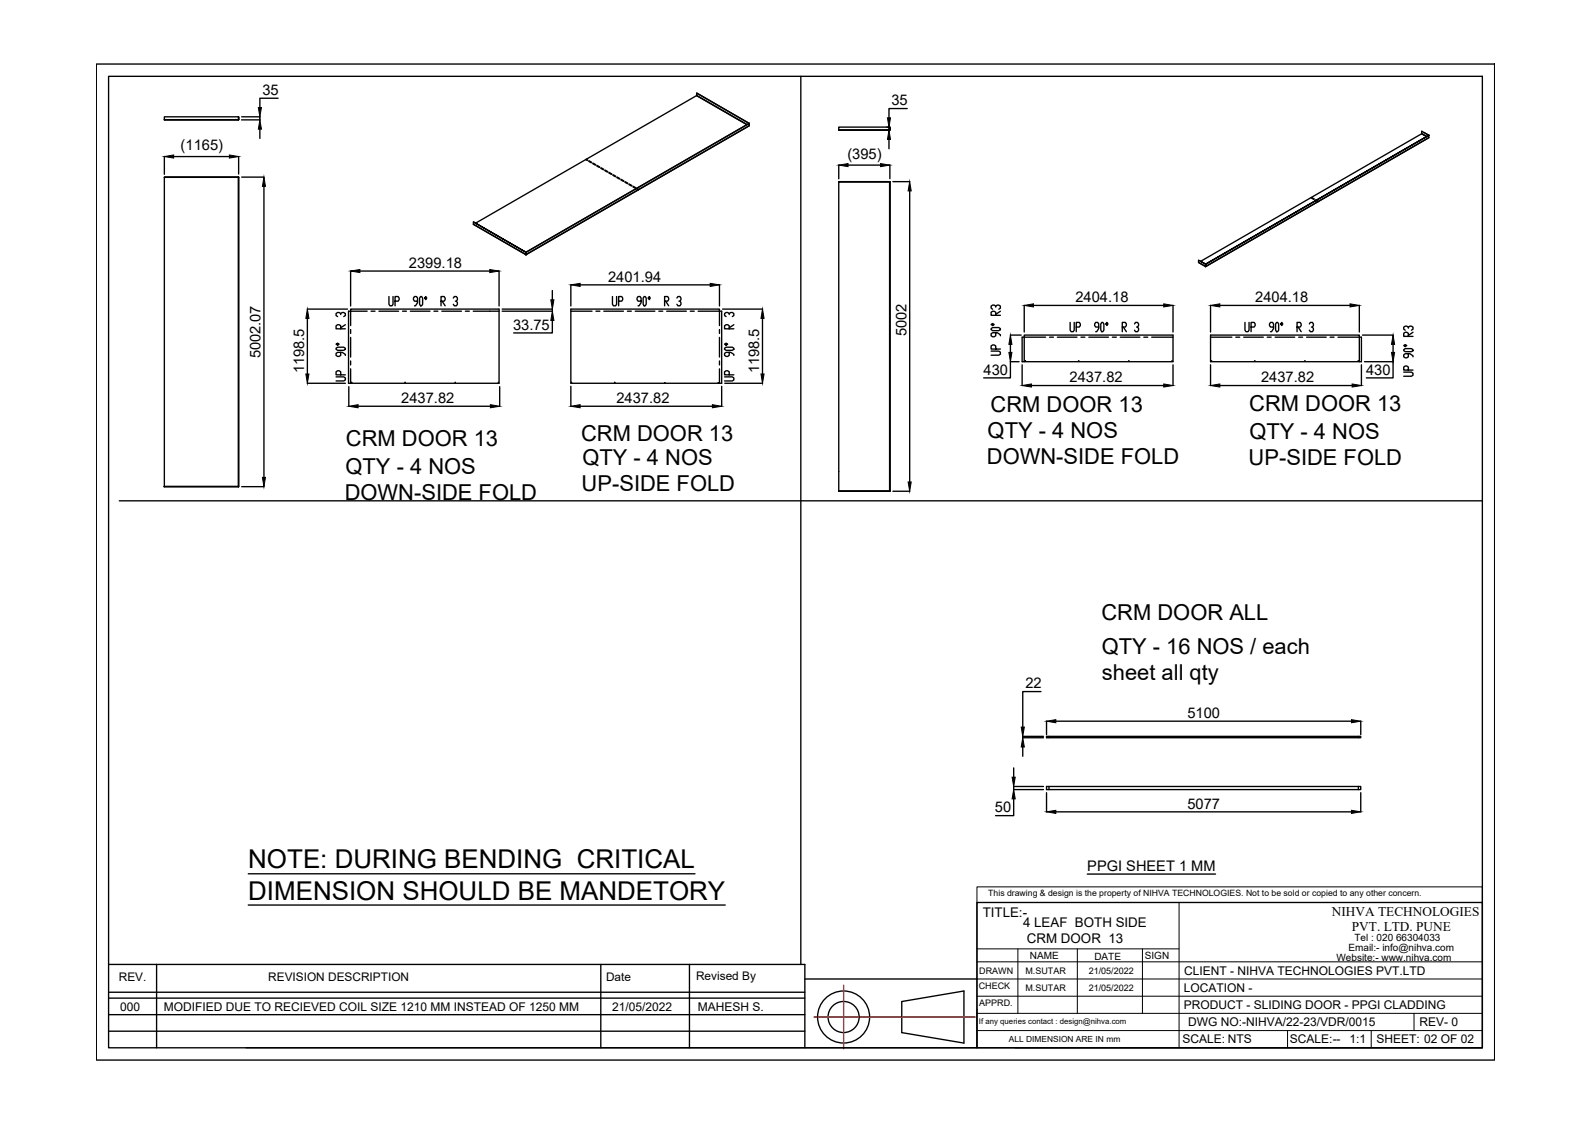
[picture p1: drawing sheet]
<svg xmlns="http://www.w3.org/2000/svg" width="297mm" height="210mm" viewBox="0 0 297 210" stroke-linecap="round" stroke-linejoin="round" font-family="sans-serif">
<!-- layer: 0 -->
<g fill="none" stroke="#000" stroke-width=".25">
<path d="M18 12h261.4v186.1h-261.4zM20.3 14.3h256.8v181.5h-256.8zM52 18.4h-3.4v1.7M130.2 17.8v.1M130.2 17.4l9.8 5.7M149.7 14.3v166M30.7 21.8h13.9v.6h-13.9zM30.7 33.1h13.9zM30.7 22.4h.1M30.7 29.2v3.4M32.5 29.3h10.4M44.6 33.1v57.9h-13.9"/>
<path d="M44.6 22.4h-13.9M44.6 21.8v.6zM44.6 33.1h.1M44.6 33.1v57.9M44.6 22.4h.1M44.6 33.1h-13.9v57.9M44.6 29.2v3.3M45.1 22.4h3.5M45.2 21.8h3.4M45.2 33.1h4.2M48.6 21.8v.6M48.6 24.1v1.8"/>
<path d="M49.3 34.8v54.4M109.5 29.8l.3 .2M109.6 29.7l.3 .2M110 30.2l.5 .2M110.1 30l.5 .3M110.8 30.6l.5 .3M110.8 30.5l.6 .3M111.5 31l.5 .3M111.6 30.9l.5 .3M112.3 31.5l.5 .2M112.4 31.3l.5 .3M113.1 31.9l.4 .3"/>
<path d="M113.1 31.8l.5 .3M113.8 32.3l.5 .3M113.9 32.2l.5 .3M114.6 32.8l.5 .2M114.6 32.6l.5 .3M115.3 33.2l.5 .3M115.4 33.1l.5 .3M116.1 33.6l.5 .3M116.1 33.5l.5 .3M116.8 34.1l.5 .2M116.9 34l.5 .2M117.6 34.5l.5 .3"/>
<path d="M117.6 34.4l.5 .3M118.3 34.9l.5 .3M118.4 34.8l.5 .3M119.1 35.4l.2 .1M119.1 35.3l.3 .1M139.6 23.3l-9.4-5.4-41.3 23.8M140 23.1h.1M140 23.1l-9.8-5.7v.4l9.5 5.5M140 23.1l-41.7 24M140 23.5l-41.7 24.1-9.8-5.7M156.8 23.8h9.5v.5h-9.5zM156.8 24.3h9.5z"/>
<path d="M156.8 30.8v2.6M156.8 34h9.5v57.8M158.5 30.9h6.1M165.8 23.8h.4v.5h-.5M166.2 26.1v1.7M166.3 24.3v-.5v.5M166.3 34h-9.5M166.3 34h-9.5v57.8M166.3 30.8v2.6M166.9 34h3.2M169.6 20.3h-3.4v1.7M170.1 35.7v54.4"/>
<path d="M245 37l.6 .3M245.2 36.9l.5 .3M245.8 37.4l.6 .3M245.9 37.3l.6 .4M265.8 25l.4 .2M265.8 25v-.5l1.3 .8M265.8 25l.9 .5M266.2 24.8l.9 .5M266.7 25.5l-1-.5-41.2 23.8 .9 .6-1.4-.8v.5l1.4 .7-1.4-.7M267.1 25.7l-41.7 24.1M267.1 25.3h.1M267.1 25.3l-41.7 24.1v.4v-.4l41.7-24.1v.4l-41.7 24.1"/>
<path d="M267.1 25.7h.1M57.4 57.8h7.6M57.5 59.5v10.4M63.7 58.8v-.2l-.6-.2-.3 .2v.4l.3 .2M63.7 58.6l.3-.2 .6 .2v.4l-.3 .2M65.5 50.7v6.5M67.3 50.7h24.3M68.6 58.2h-3.4v13.4h28.1v-13.8h-27.8v3.1M69.4 58.2h.7M70.8 58.2h3.7M72.7 55.4v1.5l.2 .3h.4l.2-.3v-1.5M73.9 56.3h.5l.2-.3-.2-.6h-.5v1.8"/>
<path d="M75.2 58.2h.8M76.7 58.2h3.7M78.1 56.3h-.6l-.2-.3 .2-.6h.4l.2 .3v.9l-.4 .6h-.2M78.6 55.4h.2l.2 .3v1.2l-.2 .3h-.2l-.2-.3v-1.2zM79.6 55.4l.2 .3-.2 .3-.2-.3zM81.1 58.2h.8M82.4 56.3h.6l.2-.3-.2-.6h-.6v1.8M82.6 58.2h3.7M82.6 56.3l.6 .9M84.7 55.7l.2-.3h.4l.2 .3v.3l-.2 .3h-.2M85.3 56.3l.2 .3-.2 .6h-.4l-.2-.3M87 58.2h.7"/>
<path d="M88.5 58.2h4.8M88.5 41.5l9.8 5.6zM88.5 41.5v.4l9.8 5.7v-.5M93.3 50.7v6.5M93.9 58.2h9.4M93.9 57.8h9.4M98.3 47.1v.5M98.3 47.6h.1M98.3 47.1l41.7-24v.4l-41.7 24.1zM103.3 59.9v2.3h-7.3M103.3 54.3v1.7M103.3 57.8v.4"/>
<path d="M106.7 58.2h4M106.7 53.2v4M108.4 53.2h24.4M111.4 58.2h.7M112.9 58.2h3.6M114.5 55.4v1.5l.2 .3h.4l.2-.3v-1.5M115.6 56.3h.6l.2-.3-.2-.6h-.6v1.8M117.3 58.2h.7M118.7 58.2h3.7M119.8 56.3h-.5l-.2-.3 .2-.6h.4l.1 .3v.9l-.3 .6h-.2M120.4 55.4h.2l.2 .3v1.2l-.2 .3h-.2l-.2-.3v-1.2zM121.4 55.4l.2 .3-.2 .3-.2-.3z"/>
<path d="M123.2 58.2h.7M124.2 56.3h.6l.2-.3-.2-.6h-.6v1.8M124.4 56.3l.6 .9M124.6 58.2h3.7M126.5 55.7l.2-.3h.4l.2 .3v.3l-.2 .3h-.2M127.1 56.3l.2 .3-.2 .6h-.4l-.2-.3M129 58.2h.8M130.5 58.2h4.4v13.4h-28.2v-13.8h27.8v3.1M134.5 53.2v4M135.1 57.8h7.5M136.3 58.8v-.2l-.3-.2h-.3l-.3 .2v.4l.3 .2M136.3 58.6l.3-.2 .6 .2v.4l-.3 .2"/>
<path d="M142.5 59.5v10.4M186.1 58.9v-.5l-.3-.2-.5 .2v.5h1.7M186.1 57.4v-.2l-.3-.2-.5 .2v.4l.3 .2M186.1 57.2l.3-.2 .6 .2v.4l-.3 .2M187 58.2l-.9 .5M191.5 57.1v5M193.2 57.1h24.3M219.3 57.1v5M225.4 49.4v.4zM225.4 49.8h.1M226.3 57.1v5M228 57.1h24.4"/>
<path d="M254.1 57.1v5M57.4 71.6h7.2M62.8 70.4h1.5l.3 .2v.4l-.3 .2h-1.5M62.8 65.1l.3-.2h1.2l.3 .2v.2l-.3 .2h-1.2l-.3-.2zM62.8 64.3l.3-.2 .3 .2-.3 .2zM63.7 70.1v-.6l-.3-.2-.6 .2v.6h1.8M63.7 65.9v.5l-.3 .2-.6-.2v-.3l.3-.2h.9l.6 .3v.2M63.7 61.5v-.6l-.3-.2-.6 .2v.6h1.8M64.6 60.7l-.9 .6M65.2 72.3v3.6M65.5 61.6v.7M65.5 63.1v3.6"/>
<path d="M65.5 67.5v.7M65.5 68.9v2.7M66.9 75.9h24.8M93.4 72.3v3.6M106.7 72.2v3.7M108.4 75.9h24.8M134.5 61.6v.7M134.5 63.1v3.6M134.5 67.5v.7M134.5 68.9v2.7M134.9 72.2v3.7M135.4 70.4h1.5l.3 .2v.4l-.3 .2h-1.5"/>
<path d="M135.4 65.1l.3-.2h1.2l.3 .2v.2l-.3 .2h-1.2l-.3-.2zM135.4 64.3l.3-.2 .3 .2-.3 .2zM135.5 71.6h7.1M136.3 70.1v-.6l-.3-.2-.6 .2v.6h1.8M136.3 65.9v.5l-.3 .2-.6-.2v-.3l.3-.2h.9l.6 .3v.2M136.3 61.5v-.6l-.3-.2-.6 .2v.6h1.8M137.2 60.7l-.9 .6M185.3 65.6h1.4l.3 .2v.4l-.3 .2h-1.4M185.3 61.4l.3-.2h1.1l.3 .2v.2l-.3 .2h-1.1l-.3-.2zM185.3 60.7l.3-.2 .2 .2-.2 .1zM186.1 65.2v-.5l-.3-.2-.5 .2v.5h1.7M186.1 62.2v.6l-.3 .1-.5-.1v-.4l.3-.2h.8l.6 .4v.2"/>
<path d="M188.9 67.6h1.6M188.9 62.6h2M188.9 67.6v3h-5M188.9 64.4v1.5M191.1 68.2v3.9M192.8 72.1h24.7M195.5 63h-4.4v4.6h28.2v-5h-27.8v5M196.2 63h.7M197.7 63h3.6M200 60.3v1.4l.2 .3h.4l.2-.3v-1.4M201.2 61.1h.6l.2-.3-.2-.5h-.6v1.7M202.1 63h.7"/>
<path d="M203.5 63h3.7M205.4 61.1h-.6l-.2-.3 .2-.5h.4l.2 .2v.9l-.4 .6h-.2M206 60.3h.2l.2 .2v1.2l-.2 .3h-.2l-.2-.3v-1.2zM206.9 60.3l.2 .2-.2 .3-.2-.3zM207.9 63h.8M209.4 63h3.7M209.8 61.1h.6l.2-.3-.2-.5h-.6v1.7M210 61.1l.6 .9M212.1 60.5l.2-.2h.4l.1 .2v.3l-.1 .3h-.2M212.7 61.1l.1 .3-.1 .6h-.4l-.2-.3M213.8 63h.8M215.3 63h4"/>
<path d="M219.3 68.2v3.9M226.3 68.2v3.9M226.3 63h4M228 72.1h24.8M231 63h.8M232.5 63h3.7M232.7 60.3v1.4l.2 .3h.4l.2-.3v-1.4M233.9 61.1h.5l.2-.3-.2-.5h-.5v1.7M236.9 63h.7M238.1 61.1h-.6l-.2-.3 .2-.5h.4l.2 .2v.9l-.4 .6h-.2M238.4 63h3.6M238.6 60.3h.2l.2 .2v1.2l-.2 .3h-.2l-.1-.3v-1.2z"/>
<path d="M239.6 60.3l.2 .2-.2 .3-.2-.3zM242.5 61.1h.5l.2-.3-.2-.5h-.5v1.7M242.7 61.1l.5 .9M242.8 63h.7M244.2 63h3.7M244.8 60.5l.2-.2h.3l.2 .2v.3l-.2 .3h-.2M245.3 61.1l.2 .3-.2 .6h-.3l-.2-.3M248.6 63h.8M250.1 63h4.4v4.6h-28.2v-5h27.8v5M254.5 68.2v3.9M254.7 62.6h5.7M255.1 67.6h5.3"/>
<path d="M260.4 67.6v3h-5M260.4 64.4v1.5M262.4 69.6h1.4l.3 .2v.3l-.3 .2h-1.4M262.4 65.4l.3-.2h1.1l.3 .2v.1l-.3 .2h-1.1l-.3-.2zM262.4 64.6l.3-.2 .3 .2-.3 .2zM263.3 69.2v-.6l-.3-.2-.6 .2v.6h1.7M263.3 66.1v.6l-.3 .2-.6-.2v-.4l.3-.2h.9l.5 .4v.2M263.3 62.9v-.6l-.3-.2-.6 .2v.6h1.7M263.3 61.3v-.1l-.6-.2-.3 .2v.3l.3 .2M263.3 61.2l.3-.2 .5 .2v.3l-.3 .2M264.1 62.1l-.8 .6M22.3 93.6h254.8"/>
<path d="M44.5 90.9l.1 .1M44.5 90.9h.1M44.5 90.9l-13.8 .1M44.6 91h.1M45.2 91h4.2M156.8 91.8h9.5h-9.5M156.8 88.1h.1M166.3 91.8h-9.5M166.3 91.8v-57.8v57.8M166.3 91.8h.1M166.9 91.8h3.2M191.2 139.6v1.8"/>
<path d="M194.6 129.3h-3.4v6.6M195.1 137.6h-3.9v.3h3.9M195.6 137.6h58.8v.3h-58.8zM195.6 134.8v2.5M196.1 137.6v.3M197.4 134.8h55.2M253.9 137.6v.3M254.4 134.8v2.5M189.5 147h5.6M189.5 147.6h5.6M189.5 149.3v3.2h-3.4M189.5 143.5v1.8"/>
<path d="M189.5 147v.6M195.6 147h58.8v.6h-58.8zM195.6 148.2v3.6M196.1 147v.6M197.4 151.7h55.2M253.9 147v.6M254.4 148.2v3.6M46.4 163.3h83.5M46.4 169.2h89.2M182.6 168.7h94.5v27.1h-94.5zM203.3 163.4h23.9M20.3 180.3h130.2v15.5h-104.5"/>
<path d="M20.3 192.7h130.2M20.3 185.5h130.2M20.3 189.7h130.2M20.3 186.6h130.2M29.3 180.3v15.5M112.3 180.3v15.5M128.9 180.3v15.5M150.5 195.8h32.1M150.5 183h32.1M168.6 187.2l11.6-2v9.8l-11.6-2zM189.8 195.8h87.3"/>
<circle cx="65.7" cy="71.5" r=".03"/>
<circle cx="75.7" cy="71.5" r=".03"/>
<circle cx="85.1" cy="71.5" r=".03"/>
<circle cx="93.2" cy="71.5" r=".03"/>
<circle cx="106.8" cy="71.5" r=".03"/>
<circle cx="114.9" cy="71.5" r=".03"/>
<circle cx="124.3" cy="71.5" r=".03"/>
<circle cx="134.3" cy="71.5" r=".03"/>
<circle cx="191.7" cy="67.5" r=".03"/>
<circle cx="201.6" cy="67.5" r=".03"/>
<circle cx="211" cy="67.5" r=".03"/>
<circle cx="219.1" cy="67.5" r=".03"/>
<circle cx="226.5" cy="67.5" r=".03"/>
<circle cx="234.6" cy="67.5" r=".03"/>
<circle cx="243.9" cy="67.5" r=".03"/>
<circle cx="253.9" cy="67.5" r=".03"/>
<circle cx="157.7" cy="190.1" r="4.9"/>
<circle cx="157.7" cy="190.1" r="2.91"/>
</g>
<g fill="none" stroke="#000" stroke-width=".19">
<path d="M182.6 165.8h94.5v2.9h-94.5zM182.6 179.8h94.5M182.6 168.7v27.1M182.6 177.4h37.8M184.2 168.7h92.9M190.3 177.4v12M201.4 177.4v12M213.6 177.4v12M220.4 168.7v27.1M182.6 189.4h94.5M182.6 186.2h94.5M182.6 183h94.5"/>
<path d="M182.6 192.6h94.5M240.7 192.6v3.2M256.3 192.6v3.2M264.3 189.4v3.2"/>
</g>
<g fill="none" stroke="#f00" stroke-width=".25">
<path d="M152.2 190.1h.2M152.5 190.1h.1M152.7 190.1h.3M153.1 190.1h.1M153.2 190.1h.4M153.7 190.1h.1M153.8 190.1h.4M154.3 190.1h.1M154.4 190.1h.4M154.9 190.1h.1M155 190.1h.4M155.4 190.1h.1"/>
<path d="M155.6 190.1h.4M156 190.1h.1M156.2 190.1h.3M156.6 190.1h.1M156.8 190.1h.3M157.2 190.1h.1M157.4 190.1h.3M157.7 184.2v.2M157.7 184.5v.1M157.7 184.6v.4M157.7 185.1h.1M157.7 185.2v.4"/>
<path d="M157.7 185.7h.1M157.7 185.8v.4M157.7 186.2v.1M157.7 186.4v.4M157.7 186.8v.1M157.7 187v.3M157.7 187.4v.1M157.7 187.6v.3M157.7 188v.1M157.7 188.2v.3M157.7 188.6v.1M157.7 188.7v.4"/>
<path d="M157.7 189.2v.1M157.7 189.3v.4M157.7 189.8h.1M157.7 189.9v.4M157.7 190.4h.1M157.7 190.5v.4M157.7 190.9v.1M157.7 191.1v.4M157.7 191.5v.1M157.7 191.7v.3M157.7 192.1v.1M157.7 192.3v.3"/>
<path d="M157.7 192.7v.1M157.7 192.8v.4M157.7 193.3v.1M157.7 193.4v.4M157.7 193.9v.1M157.7 194v.4M157.7 194.5h.1M157.7 194.6v.4M157.7 195.1h.1M157.7 195.2v.4M157.7 195.6v.1M157.7 195.8v.2"/>
<path d="M157.8 190.1h.1M157.9 190.1h.4M158.4 190.1h.1M158.5 190.1h.4M159 190.1h.1M159.1 190.1h.4M159.6 190.1h.1M159.7 190.1h.4M160.1 190.1h.1M160.3 190.1h.4M160.7 190.1h.1M160.9 190.1h.3"/>
<path d="M161.3 190.1h.1M161.5 190.1h.3M161.9 190.1h.1M162.1 190.1h.3M162.5 190.1h.1M162.6 190.1h.4M163.1 190.1h.1M163.2 190.1h.4M163.7 190.1h.1M163.8 190.1h.4M164.3 190.1h.1M164.4 190.1h.4"/>
<path d="M164.8 190.1h.1M165 190.1h.4M165.4 190.1h.1M165.6 190.1h.4M166 190.1h.1M166.2 190.1h.3M166.6 190.1h.1M166.8 190.1h.3M167.2 190.1h.1M167.3 190.1h.4M167.8 190.1h.1M167.9 190.1h.4"/>
<path d="M168.4 190.1h.1M168.5 190.1h.4M169 190.1h.1M169.1 190.1h.4M169.6 190.1h.1M169.7 190.1h.4M170.1 190.1h.1M170.3 190.1h.4M170.7 190.1h.1M170.9 190.1h.3M171.3 190.1h.1M171.5 190.1h.3"/>
<path d="M171.9 190.1h.1M172.1 190.1h.3M172.5 190.1h.1M172.6 190.1h.4M173.1 190.1h.1M173.2 190.1h.4M173.7 190.1h.1M173.8 190.1h.4M174.3 190.1h.1M174.4 190.1h.4M174.8 190.1h.1M175 190.1h.4"/>
<path d="M175.4 190.1h.1M175.6 190.1h.3M176 190.1h.1M176.2 190.1h.3M176.6 190.1h.1M176.8 190.1h.3M177.2 190.1h.1M177.3 190.1h.4M177.8 190.1h.1M177.9 190.1h.4M178.4 190.1h.1M178.5 190.1h.4"/>
<path d="M179 190.1h.1M179.1 190.1h.4M179.5 190.1h.1M179.7 190.1h.4M180.1 190.1h.1M180.3 190.1h.3M180.7 190.1h.1M180.9 190.1h.3M181.3 190.1h.1M181.5 190.1h.3M181.9 190.1h.1M182 190.1h.3"/>
</g>
<g fill="#000" stroke="#000" stroke-width=".19">
<path d="M30.7 29.3l1.8-.3v.5zM42.9 29l1.7 .3-1.7 .2zM48.6 22.4l.3 1.7h-.6zM48.3 20.1h.6l-.3 1.7zM49.3 33.1l.3 1.7h-.5zM156.8 30.9l1.7-.3v.5zM164.6 30.6l1.7 .3-1.7 .2zM166.2 24.3l.3 1.8h-.6zM165.9 22h.6l-.3 1.8zM170.1 34l.2 1.7h-.5zM57.5 57.8l.3 1.7h-.6zM65.5 50.7l1.8-.3v.5z"/>
<path d="M91.6 50.4l1.7 .3-1.7 .2zM103 56h.5l-.2 1.8zM103.3 58.2l.2 1.7h-.5zM106.7 53.2l1.7-.2v.5zM132.8 53l1.7 .2-1.7 .3zM142.5 57.8l.3 1.7h-.5zM191.5 57.1l1.7-.3v.6zM217.5 56.8l1.8 .3-1.8 .3zM226.3 57.1l1.7-.3v.6zM252.4 56.8l1.7 .3-1.7 .3zM57.2 69.9h.6l-.3 1.7zM65.2 75.9l1.7-.3v.6z"/>
<path d="M91.7 75.6l1.7 .3-1.7 .3zM106.7 75.9l1.7-.3v.6zM133.2 75.6l1.7 .3-1.7 .3zM142.3 69.9h.5l-.3 1.7zM188.9 62.6l.3 1.8h-.6zM188.6 65.9h.6l-.3 1.7zM191.1 72.1l1.7-.3v.5zM217.5 71.8l1.8 .3-1.8 .2zM226.3 72.1l1.7-.3v.5zM252.8 71.8l1.7 .3-1.7 .2zM260.4 62.6l.3 1.8h-.6zM260.1 65.9h.6l-.3 1.7z"/>
<path d="M49.1 89.2h.5l-.3 1.8zM169.8 90.1h.5l-.2 1.7zM191.2 137.9l.3 1.7h-.6zM190.9 135.9h.6l-.3 1.7zM195.6 134.8l1.8-.3v.6zM252.6 134.5l1.8 .3-1.8 .3zM189.2 145.3h.6l-.3 1.7zM189.5 147.6l.3 1.7h-.6zM195.6 151.7l1.8-.2v.5zM252.6 151.5l1.8 .2-1.8 .3z"/>
</g>
<g font-size="4.8">
<text x="46.4" y="162.3">NOTE: DURING BENDING CRITICAL</text>
<text x="46.4" y="168.1">DIMENSION SHOULD BE MANDETORY</text>
</g>
<g font-size="4.1">
<text x="185.2" y="77.1">CRM DOOR 13</text>
<text x="233.5" y="76.8">CRM DOOR 13</text>
<text x="64.7" y="83.3">CRM DOOR 13</text>
<text x="108.6" y="82.4">CRM DOOR 13</text>
<text x="184.6" y="81.9">QTY - 4 NOS</text>
<text x="233.6" y="82">QTY - 4 NOS</text>
<text x="64.6" y="88.5">QTY - 4 NOS</text>
<text x="108.9" y="86.9">QTY - 4 NOS</text>
<text x="184.5" y="86.8">DOWN-SIDE FOLD</text>
<text x="233.4" y="87">UP-SIDE FOLD</text>
<text x="64.4" y="93.5">DOWN-SIDE FOLD</text>
<text x="108.7" y="91.8">UP-SIDE FOLD</text>
<text x="205.9" y="115.9">CRM DOOR ALL</text>
<text x="205.9" y="122.3">QTY - 16 NOS / each</text>
<text x="206" y="127.1">sheet all qty</text>
</g>
<g font-size="2.7">
<text x="49" y="17.7">35</text>
<text x="166.6" y="19.7">35</text>
<text x="33.8" y="28.1">(1165)</text>
<text x="158.4" y="29.7">(395)</text>
<text x="76.4" y="50">2399.18</text>
<text x="113.7" y="52.6">2401.94</text>
<text x="201" y="56.5">2404.18</text>
<text x="234.6" y="56.5">2404.18</text>
<text x="95.9" y="61.6">33.75</text>
<text x="169.4" y="62.9" transform="rotate(-90 169.4 62.9)">5002</text>
<text x="48.7" y="67" transform="rotate(-90 48.7 67)">5002.07</text>
<text x="56.9" y="69.8" transform="rotate(-90 56.9 69.8)">1198.5</text>
<text x="141.9" y="69.8" transform="rotate(-90 141.9 69.8)">1198.5</text>
<text x="183.9" y="70">430</text>
<text x="200" y="71.4">2437.82</text>
<text x="235.7" y="71.4">2437.82</text>
<text x="255.4" y="70">430</text>
<text x="75" y="75.3">2437.82</text>
<text x="115.2" y="75.3">2437.82</text>
<text x="191.7" y="128.7">22</text>
<text x="222" y="134.2">5100</text>
<text x="186" y="151.8">50</text>
<text x="222" y="151.1">5077</text>
<text x="203.3" y="162.8">PPGI SHEET 1 MM</text>
</g>
<g font-size="2.5">
<text x="183.7" y="171.4">TITLE:-</text>
<text x="191.2" y="173.2">4 LEAF BOTH SIDE</text>
<text x="249" y="171.3">NIHVA TECHNOLOGIES</text>
<text x="192" y="176.2">CRM DOOR 13</text>
<text x="252.7" y="174.1">PVT. LTD. PUNE</text>
</g>
<g font-size="2.2">
<text x="22.2" y="183.4">REV.</text>
<text x="50.1" y="183.4">REVISION DESCRIPTION</text>
<text x="113.3" y="183.4">Date</text>
<text x="130.1" y="183.2">Revised By</text>
<text x="221.3" y="185.4">LOCATION -</text>
<text x="221.3" y="182.2">CLIENT - NIHVA TECHNOLOGIES PVT.LTD</text>
<text x="22.5" y="189">000</text>
<text x="30.6" y="189">MODIFIED DUE TO RECIEVED COIL SIZE 1210 MM INSTEAD OF 1250 MM</text>
<text x="114.4" y="189">21/05/2022</text>
<text x="130.4" y="189.1">MAHESH S.</text>
<text x="221.3" y="188.6">PRODUCT - SLIDING DOOR - PPGI CLADDING</text>
<text x="222.1" y="191.8">DWG NO:-NIHVA/22-23/VDR/0015</text>
<text x="265.4" y="191.8">REV- 0</text>
<text x="221" y="195">SCALE: NTS</text>
<text x="241.1" y="195">SCALE:--</text>
<text x="252.2" y="195">1:1</text>
<text x="257.3" y="195">SHEET: 02 OF 02</text>
</g>
<g font-size="1.9">
<text x="192.5" y="179.3">NAME</text>
<text x="204.6" y="179.4">DATE</text>
<text x="214" y="179.2">SIGN</text>
<text x="249.8" y="179.6">Website:- www.nihva.com</text>
<text x="252.1" y="177.8">Email:- info@nihva.com</text>
<text x="253.2" y="176">Tel : 020 66304033</text>
</g>
<g font-size="1.7">
<text x="183" y="184.9">CHECK</text>
<text x="183" y="182.1">DRAWN</text>
<text x="191.7" y="185.2">M.SUTAR</text>
<text x="191.7" y="182">M.SUTAR</text>
<text x="203.5" y="182">21/05/2022</text>
<text x="203.5" y="185.2">21/05/2022</text>
<text x="183" y="188.1">APPRD.</text>
</g>
<g font-size="1.6">
<text x="184.7" y="167.6">This drawing &amp; design is the property of NIHVA TECHNOLOGIES. Not to be sold or copied to any other concern.</text>
<text x="188.6" y="194.8">ALL DIMENSION ARE IN mm</text>
</g>
<text font-size="1.5" x="183" y="191.4">If any queries contact : design@nihva.com</text>
</svg>
